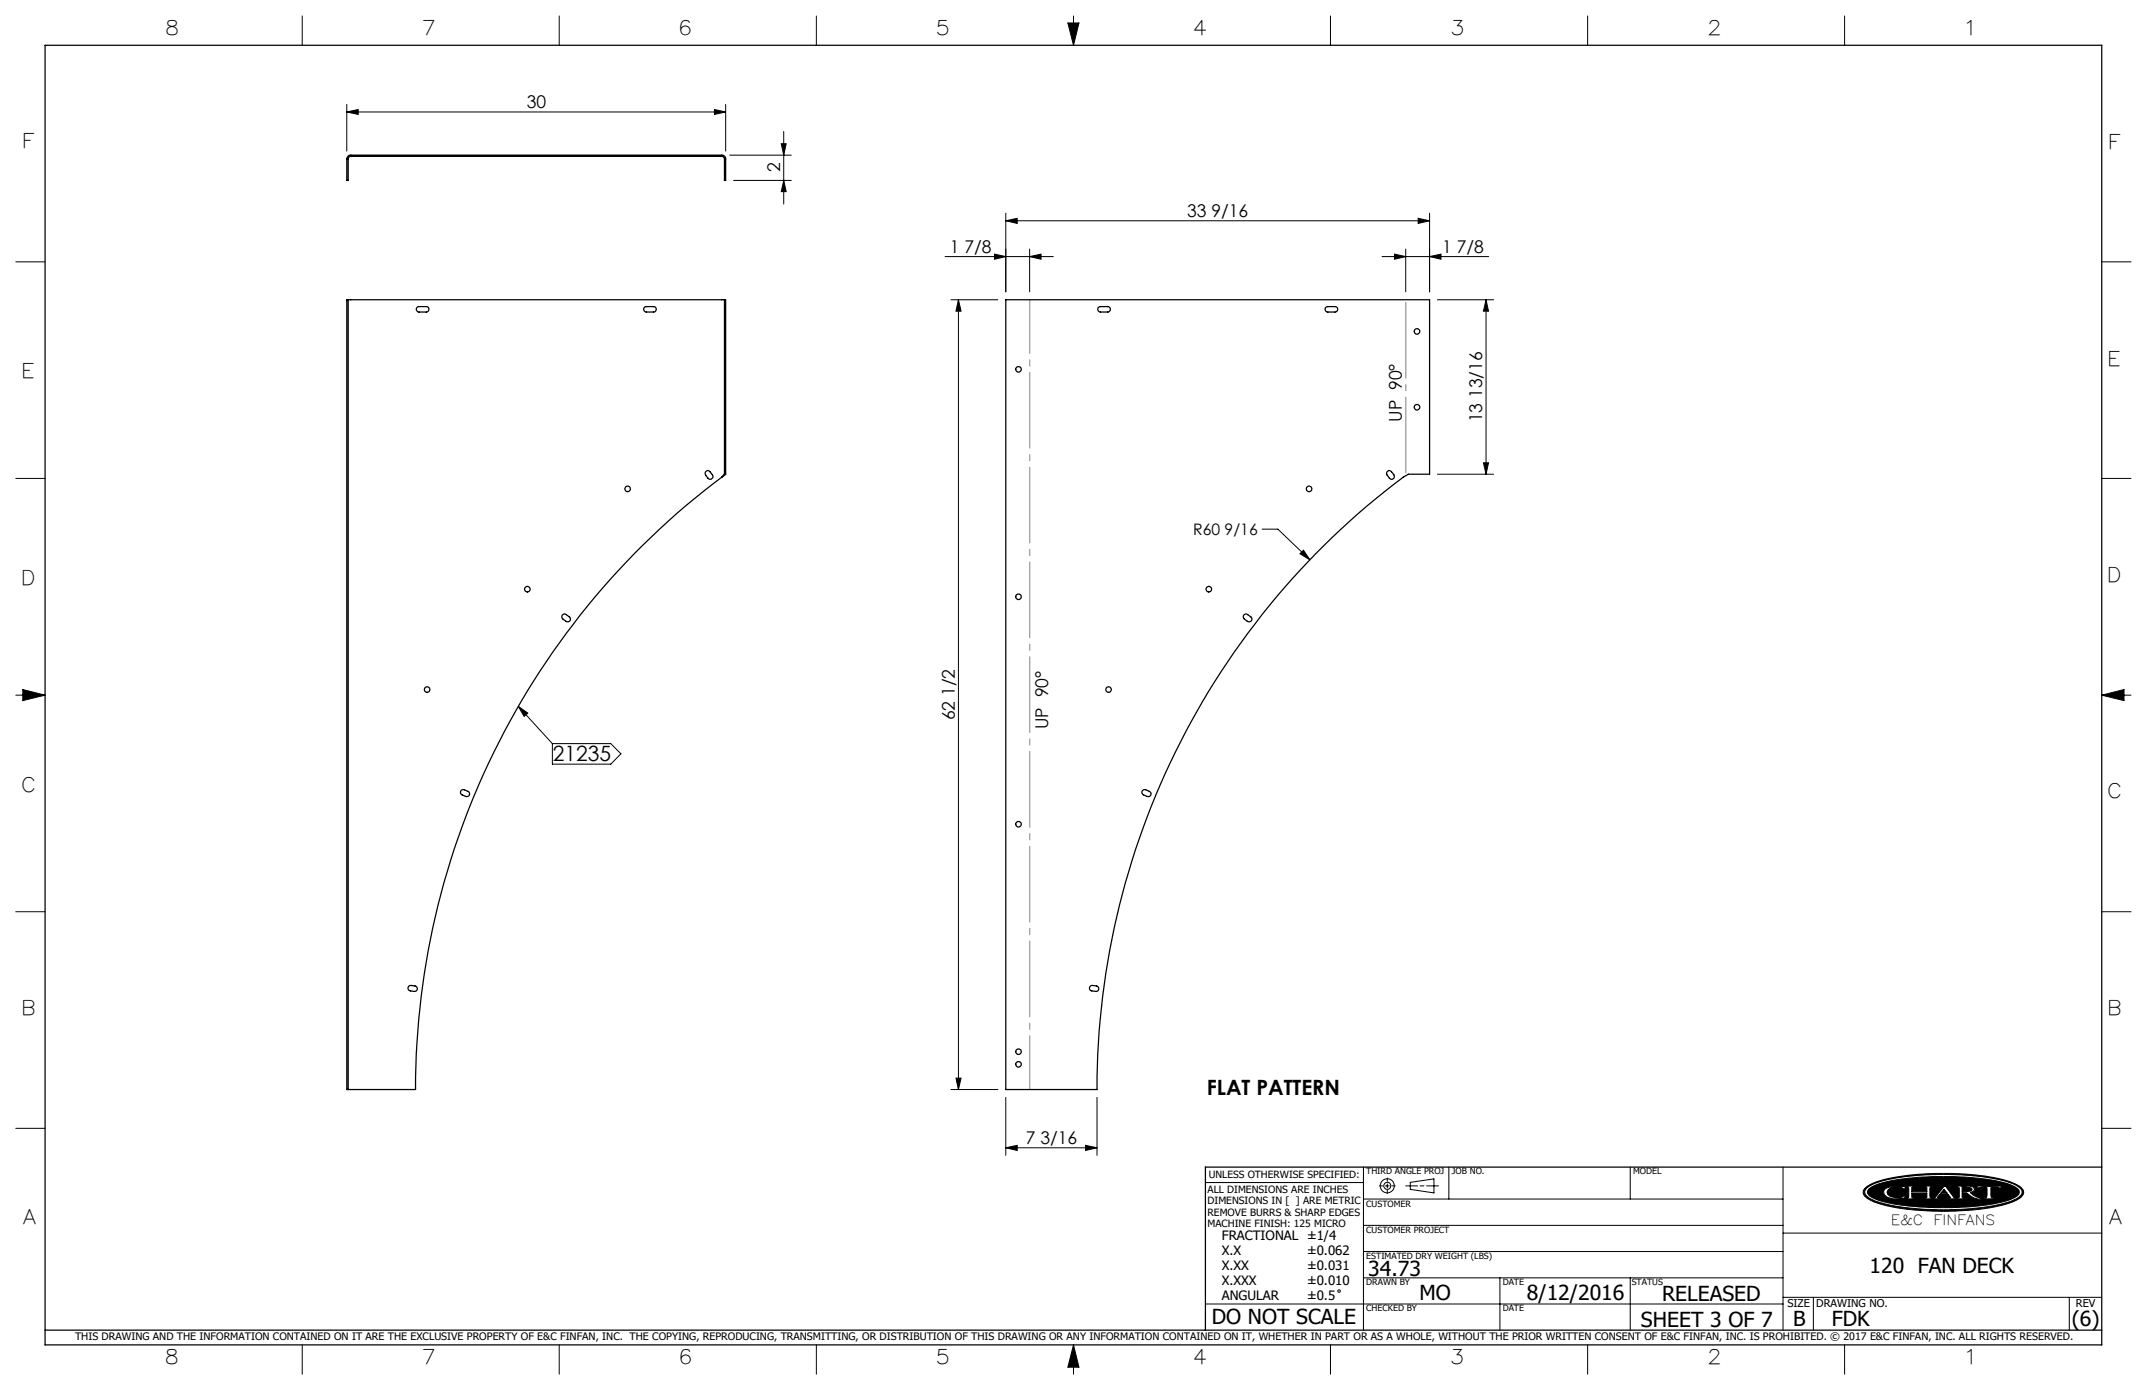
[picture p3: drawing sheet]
<svg xmlns="http://www.w3.org/2000/svg" width="432mm" height="279mm" viewBox="0 0 432 279" stroke-linecap="round" stroke-linejoin="round" font-family="sans-serif">
<g fill="none" stroke="#000" stroke-width=".2">
<path d="M60.8 3.2v5.9M112.5 3.2v5.9M164.2 3.2v5.9M214.8 4.6h2.2l-1.1 4.5zM215.9 3.2v5.9M267.6 3.2v5.9M319.3 3.2v5.9M371 3.2v5.9M69.7 22.5l2.3-.5v1zM69.7 21v9.4M69.7 22.5h76.2M143.7 22l2.2 .5-2.2 .5z"/>
<path d="M145.9 21v9.4M146.8 31.2h12.3M147.5 36.3h11.6M157.1 28.9h1l-.5 2.3zM157.6 36.3l.5 2.2h-1zM157.6 26.4v14.6M3.2 52.6h5.9M190.1 51.6h21.7M200 51.1l2.3 .5-2.3 .5zM202.3 44.4l2.3-.5v1zM202.3 42.9v15.8M202.3 44.4h85.2"/>
<path d="M207.1 51.6l2.3-.5v1zM207.1 50.1v8.6M278 51.6h21.4M280.5 51.1l2.2 .5-2.2 .5zM282.7 50.1v8.6M285.2 43.9l2.3 .5-2.3 .5zM287.5 51.6l2.3-.5v1zM287.5 42.9v15.8M422.7 52.6h5.9M191.2 60.3h9.5M192.8 60.3l.5 2.2h-1zM192.8 60.3v158.7"/>
<path d="M289.1 60.3h11.3M298.9 60.3v35M298.9 60.3l.5 2.2h-1.1zM3.2 96.2h5.9M289.1 95.3h11.3M298.3 93h1.1l-.5 2.3zM422.7 96.2h5.9M253.8 106.4h3.2l6.5 6.1M262.1 110.6l1.4 1.9-2.1-1.2zM3.2 139.7h5.9M4.6 138.6l4.5 1.1-4.5 1.1zM422.7 139.7h5.9"/>
<path d="M422.7 139.7l4.5-1.1v2.2zM104.2 142l6.9 7.5M104.2 142l2 1.3-.8 .7zM111.1 149.5h11.7l2.1 2-2.1 2.1h-11.7zM3.2 183.3h5.9M422.7 183.3h5.9M191.2 219h9.5M192.3 216.7h1l-.5 2.3zM3.2 226.8h5.9M202.3 230.7l2.3-.5v1zM202.3 220.6v11.6M202.3 230.7h18.3"/>
<path d="M218.3 230.2l2.3 .5-2.3 .5zM220.6 220.6v11.6M242.4 237.7h31.8M274.2 234.6v32.8M277.4 238.4h.7M278.6 238.4h.8M279 236.8v.7M279 238v.8M279 239.3v.6M279.9 238.4h.7M282.7 238.4h2.4M283.6 237.7l4.8-.7v2.8l-4.8-.7z"/>
<path d="M285.6 238.4h.8M286.9 238.4h2.4M291.4 234.6v6.4M327.9 234.6v6.4M358.6 234.6v32.8M375.3 238.7a16.2 16.2 0 0 1 7.4-2.3 55.4 55.4 0 0 1 21.3 1.1l1.9 .8a1.36 1.36 0 0 1 1.1 1.1 1.36 1.36 0 0 1-.7 1.4 23 23 0 0 1-9.9 2.4l-.5 .1a53.3 53.3 0 0 1-18.2-1.4 4.1 4.1 0 0 1-3-2 1.17 1.17 0 0 1 .6-1.2zM375.4 238.9a12.3 12.3 0 0 1 6-2.1 59.4 59.4 0 0 1 22.1 .7 4.5 4.5 0 0 1 3.1 1.9 1.36 1.36 0 0 1-.9 1.5 27.8 27.8 0 0 1-10.4 2.1l-1.1 .1a48.8 48.8 0 0 1-17.3-1.8l-1.5-.9a.94 .94 0 0 1 0-1.5zM375.8 239a15.4 15.4 0 0 1 7.6-2.1l3.6-.3 3.3-.1a44.5 44.5 0 0 1 14.2 1.7l.8 .4a1.03 1.03 0 0 1 .8 1 1.03 1.03 0 0 1-.8 1 25.5 25.5 0 0 1-9.5 2l-5 .1a43.6 43.6 0 0 1-13.5-1.6l-1.3-.8a.79 .79 0 0 1-.2-1.3zM379 239.1a5 5 0 0 1 3.5-.6h.7l-.2 .6-.5-.4a3.4 3.4 0 0 0-2.8 .4l-.2 .5 .2 .5a3.1 3.1 0 0 0 2.8 .5l.4-.3h.3l-.2 .5-.7 .1a3.6 3.6 0 0 1-3.3-.8l-.2-.6zM383.5 238.4h1.6v.2l-.6 .1v.8h3v-.8l-.5-.1v-.2h1.5v.2l-.3 .1-.1 .4 .1 1.5v.1l.3 .1v.2h-1.5v-.2h.4l.1-.2v-.8h-3v.8l.1 .2h.5v.2h-1.6v-.2l.3-.1 .1-.1v-1.5v-.4l-.4-.1zM391 239l.6 .9h-1.3zM391 238.4h.3l1.7 2.3 .5 .1v.2h-1.6v-.2l.4-.1-.5-.6h-1.7l-.5 .7h.6v.2h-1.5v-.2l.5-.1z"/>
<path d="M393.6 238.4h2.3l.9 .2 .3 .4-.2 .5-.7 .2 1.2 .9 1.1 .2v.2a4.2 4.2 0 0 1-2.9-1.1l-1-.1v.9l.6 .1v.2h-1.6v-.2h.3l.2-.2v-1.8l-.5-.2zM394.6 238.6h.9l.9 .2 .2 .3-.2 .3-1.8 .1zM397.9 238.3l1 .2 3.7-.1-.3 .5h-.2l-.1-.2h-1.6l.1 1.9 .6 .2v.2h-2.2v-.2l.7-.2v-1.8l-1.6-.1-.2 .2h-.3zM402.1 238.9h.1M422.7 226.8h5.9M274.2 256.9h84.4M274.2 251.6h84.4M274.2 246.3h84.4M274.2 241h84.4M301.7 256.9v10.5M327.9 256.9v10.5M358.6 247.9h64.1"/>
<path d="M60.8 270.3v5.9M112.5 270.3v5.9M164.2 270.3v5.9M215.9 270.3v5.9M215.9 270.3l1.1 4.5h-2.2zM242.4 262.1h116.2M267.6 270.3v5.9M319.3 270.3v5.9M358.6 260.8h64.1M364.7 260.8v6.6M371 270.3v5.9M416.2 260.8v6.6"/>
<circle cx="279" cy="238.4" r=".71"/>
<circle cx="279" cy="238.4" r="1.41"/>
<circle cx="269.3" cy="259.5" r=".25"/>
</g>
<g fill="none" stroke="#000" stroke-width=".25">
<path d="M9.1 9.1h413.6v261.2h-413.6zM70 31.4l.4-.2h74.8a.73 .73 0 0 1 .7 .8v4.3h-.2v-4.4l-.4-.5h-74.7a.49 .49 0 0 0-.6 .6v4.3h-.3v-4.3zM70 60.3h75.7M70 60.3h-.3v158.7h.3M70 60.3v158.7M83.9 61.8l.2-.2h1.6a.55 .55 0 0 1 .6 .6 .55 .55 0 0 1-.6 .5h-1.4a.57 .57 0 0 1-.5-.3 .57 .57 0 0 1 .1-.6zM129.6 61.8l.3-.2h1.5a.55 .55 0 0 1 .6 .6 .55 .55 0 0 1-.6 .5h-1.4a.57 .57 0 0 1-.5-.3 .57 .57 0 0 1 .1-.6zM145.7 60.3h.2v35M145.7 60.3v35M202.3 60.3h85.2v35h-4.3l-1 .6a153.9 153.9 0 0 0-61.6 123.1h-18.3zM220.9 61.8l.3-.2h1.6a.55 .55 0 0 1 .5 .6 .55 .55 0 0 1-.5 .5h-1.5a.55 .55 0 0 1-.5-.3 .55 .55 0 0 1 .1-.6zM266.7 61.8l.2-.2h1.6a.55 .55 0 0 1 .5 .6 .55 .55 0 0 1-.5 .5h-1.4a.55 .55 0 0 1-.6-.3 .55 .55 0 0 1 .2-.6z"/>
<path d="M141.9 94.8l.5-.2 .9 .8a.57 .57 0 0 1-.1 .8 .57 .57 0 0 1-.8-.1l-.5-.7zM145.2 95.9a153.9 153.9 0 0 0-61.6 123.1h-13.6M145.7 95.3l-.5 .6M145.7 95.3h.2M145.9 95.3l-.7 .6M279.1 94.7l.2-.1 .5 .1 .5 .7a.57 .57 0 0 1-.1 .8 .57 .57 0 0 1-.8-.1l-.5-.9zM113.1 123.6l.5-.2 .9 .6a.56 .56 0 0 1 .1 .8 .56 .56 0 0 1-.8 .1l-.7-.6-.1-.3zM250.2 123.6l.4-.2 1 .6a.56 .56 0 0 1 .1 .8 .56 .56 0 0 1-.8 .1l-.7-.6-.2-.3zM92.7 158.9l.5-.2 .9 .4a.55 .55 0 0 1 .3 .7 .55 .55 0 0 1-.7 .3l-1-.5-.1-.3zM229.8 158.9l.5-.2 .8 .4a.55 .55 0 0 1 .3 .7 .55 .55 0 0 1-.7 .3l-.9-.5-.1-.3zM82.2 198.3l.3-.2 1 .1a.55 .55 0 0 1 .4 .6 .55 .55 0 0 1-.6 .5l-.8-.1a.55 .55 0 0 1-.3-.9zM219.3 198.2l.3-.1 .9 .1a.55 .55 0 0 1 .5 .6 .55 .55 0 0 1-.6 .5l-.8-.1a.55 .55 0 0 1-.5-.4 .55 .55 0 0 1 .2-.6z"/>
<path d="M422.7 234.6h-180.3v32.8M9.1 267.4h413.6"/>
<circle cx="204.8" cy="74.2" r=".55"/>
<circle cx="285" cy="66.6" r=".55"/>
<circle cx="126.2" cy="98.3" r=".55"/>
<circle cx="263.3" cy="98.3" r=".56"/>
<circle cx="285" cy="81.9" r=".55"/>
<circle cx="106.1" cy="118.4" r=".56"/>
<circle cx="204.8" cy="120" r=".55"/>
<circle cx="243.1" cy="118.4" r=".56"/>
<circle cx="85.9" cy="138.6" r=".57"/>
<circle cx="222.9" cy="138.6" r=".56"/>
<circle cx="204.8" cy="165.7" r=".55"/>
<circle cx="204.8" cy="211.4" r=".55"/>
<circle cx="204.8" cy="213.9" r=".55"/>
</g>
<g fill="#000">
<path d="M383.5 238.4v.2h.3l.1 .2v1.8l-.1 .1-.3 .1v.2h1.6v-.2h-.5l-.1-.2v-.8h3v.9l-.5 .1v.2h1.5v-.2l-.3-.1-.1-.2v-1.6l.1-.3h.3v-.2h-1.5v.2l.5 .1v.8h-3v-.8l.6-.1v-.2zM391 238.4l-1.8 2.3-.5 .1v.2h1.5v-.2h-.6l.5-.7h1.7l.5 .6-.4 .1v.2h1.6v-.2l-.5-.1-1.7-2.3zM393.6 238.4v.2l.5 .2v1.8l-.2 .2h-.3v.2h1.6v-.2l-.6-.1v-.9l1 .1a3.7 3.7 0 0 0 2.9 1.1v-.2a3.4 3.4 0 0 1-2.3-1.1 .68 .68 0 0 0 .8-.2 .68 .68 0 0 0 0-.8l-.7-.3zM397.9 238.3l-.4 .6h.3l.2-.2 1.6 .1v1.8l-.2 .2h-.5v.2h2.2v-.2h-.5l-.2-.3v-1.7l1.6-.1 .1 .2h.2l.3-.5-4 .1zM375.8 239a13.3 13.3 0 0 1 6.5-2l2.7-.3 3.8-.2 7.5 .2a24.3 24.3 0 0 1 9.1 2 1.01 1.01 0 0 1 .7 .9 1.01 1.01 0 0 1-.7 1 21.9 21.9 0 0 1-8.6 1.9l-3.9 .2h-4.1l-3.8-.2a21.2 21.2 0 0 1-8.8-2l-.4-.3-.2-.5zM379.1 239a1.04 1.04 0 0 0 .7 1.7 7 7 0 0 0 3.2 .1l.2-.5h-.3l-.5 .4a2.56 2.56 0 0 1-2.8-.8 1.28 1.28 0 0 1 1.4-1.3h.2a1.49 1.49 0 0 1 1.4 .2l.4 .3 .2-.6h-.6a4.7 4.7 0 0 0-3.5 .5zM375.3 238.7a17.5 17.5 0 0 1 7.8-2.4l5.1-.4h4.8a34.5 34.5 0 0 1 12.5 2.2l.4 .2a1.36 1.36 0 0 1 .9 2 9.1 9.1 0 0 1-5.1 2.2l-.4 .1a58.1 58.1 0 0 1-23.1-.6 5.6 5.6 0 0 1-3.4-1.9v-.8zM375.3 238.9a1.14 1.14 0 0 0 .6 1.9 24 24 0 0 0 9.3 2.1l4.6 .3 3.7-.1a33.7 33.7 0 0 0 11.9-2.1l.4-.2a1.19 1.19 0 0 0 .9-1.2 1.19 1.19 0 0 0-.9-1.1 21.6 21.6 0 0 0-8.8-2.1l-5.1-.3-4.7 .1a30.2 30.2 0 0 0-11.1 2.1z" fill-rule="evenodd"/>
<path d="M215.9 270.3l-1.1 4.5h2.2zM214.8 4.6h2.2l-1.1 4.5zM4.6 138.6l4.5 1.1-4.5 1.1zM422.7 139.7l4.5-1.1v2.2zM391 239l-.7 .9h1.3zM394.6 238.6v.9l1.7-.1a.38 .38 0 0 0 .3-.4 .38 .38 0 0 0-.5-.3z" fill-rule="evenodd"/>
</g>
<path d="M282.7 60.2v35.4" fill="none" stroke="#808080" stroke-width=".2" stroke-dasharray="15.2 1.3 1.3 1.3" stroke-dashoffset="-.5"/>
<path d="M207.1 219v-158.8" fill="none" stroke="#808080" stroke-width=".2" stroke-dasharray="15.2 1.3 1.3 1.3" stroke-dashoffset="4.4"/>
<g fill="#000">
<path d="M262.1 110.6l1.4 1.9-2.1-1.2zM104.2 142l2 1.3-.8 .7z"/>
<path d="M143.7 22l2.2 .5-2.2 .5zM69.7 22.5l2.3-.5v1z"/>
<path d="M157.1 28.9h1l-.5 2.3zM157.6 36.3l.5 2.2h-1z"/>
<path d="M207.1 51.6l2.3-.5v1zM200 51.1l2.3 .5-2.3 .5z"/>
<path d="M280.5 51.1l2.2 .5-2.2 .5zM287.5 51.6l2.3-.5v1z"/>
<path d="M298.9 60.3l.5 2.2h-1.1zM298.3 93h1.1l-.5 2.3z"/>
<path d="M192.3 216.7h1l-.5 2.3zM192.8 60.3l.5 2.2h-1z"/>
<path d="M202.3 230.7l2.3-.5v1zM218.3 230.2l2.3 .5-2.3 .5zM202.3 44.4l2.3-.5v1zM285.2 43.9l2.3 .5-2.3 .5z"/>
</g>
<g font-size="4.2">
<text x="111.2" y="153">21235</text>
<text x="242.7" y="220">FLAT PATTERN</text>
<text x="275.2" y="256.5">34.73</text>
<text x="376" y="255.9">120 FAN DECK</text>
<text x="285.5" y="261.4">MO</text>
<text x="307.1" y="261.3">8/12/2016</text>
<text x="334.3" y="261.6">RELEASED</text>
<text x="243.7" y="266.1">DO NOT SCALE</text>
<text x="330" y="266.7">SHEET 3 OF 7</text>
<text x="360.6" y="266.5">B</text>
<text x="368.4" y="266.6">FDK</text>
<text x="416.7" y="266.5">(6)</text>
</g>
<g font-size="4">
<text x="33.6" y="7.1">8</text>
<text x="85.2" y="7.1">7</text>
<text x="137" y="7.1">6</text>
<text x="188.6" y="7.1">5</text>
<text x="240.3" y="7.1">4</text>
<text x="292.1" y="7.1">3</text>
<text x="343.8" y="7.1">2</text>
<text x="395.7" y="7.1">1</text>
<text x="4.9" y="29.8">F</text>
<text x="424.5" y="29.9">F</text>
<text x="4.8" y="76">E</text>
<text x="424.3" y="73.5">E</text>
<text x="4.7" y="117.7">D</text>
<text x="424.2" y="116.9">D</text>
<text x="4.7" y="159.3">C</text>
<text x="424.2" y="160.4">C</text>
<text x="4.8" y="204">B</text>
<text x="424.3" y="204">B</text>
<text x="4.8" y="246.1">A</text>
<text x="424.3" y="246">A</text>
<text x="33.6" y="274.3">8</text>
<text x="85.2" y="274.3">7</text>
<text x="137" y="274.3">6</text>
<text x="188.6" y="274.3">5</text>
<text x="240.3" y="274.3">4</text>
<text x="292.1" y="274.3">3</text>
<text x="343.8" y="274.3">2</text>
<text x="395.8" y="274.3">1</text>
</g>
<g font-size="3.5">
<text x="105.9" y="21.7">30</text>
<text x="156.9" y="34.7" transform="rotate(-90 156.9 34.7)">2</text>
<text x="238.8" y="43.6">33 9/16</text>
<text x="191.1" y="50.8">1 7/8</text>
<text x="290.1" y="50.8">1 7/8</text>
<text x="282" y="84.7" transform="rotate(-90 282 84.7)">UP 90°</text>
<text x="298.1" y="84.9" transform="rotate(-90 298.1 84.9)">13 13/16</text>
<text x="192" y="144.8" transform="rotate(-90 192 144.8)">62 1/2</text>
<text x="210.8" y="146.5" transform="rotate(-90 210.8 146.5)">UP 90°</text>
<text x="206.3" y="229.9">7 3/16</text>
</g>
<text font-size="3.2" x="240" y="107.5">R60 9/16</text>
<g font-size="2.8">
<text x="380.3" y="246.2">E&amp;C</text>
<text x="388.9" y="246.2">FINFANS</text>
</g>
<g font-size="2.6">
<text x="245.7" y="249.3">FRACTIONAL ±1/4</text>
<text x="245.7" y="252.3">X.X</text>
<text x="245.7" y="255.3">X.XX</text>
<text x="262.9" y="252.3">±0.062</text>
<text x="262.9" y="255.3">±0.031</text>
<text x="245.7" y="258.3">X.XXX</text>
<text x="245.7" y="261.3">ANGULAR</text>
<text x="262.9" y="258.3">±0.010</text>
<text x="262.9" y="261.3">±0.5</text>
</g>
<g font-size="2.2">
<text x="359.5" y="262.8">SIZE</text>
<text x="365.3" y="262.7">DRAWING NO.</text>
<text x="417.5" y="262.8">REV</text>
</g>
<text font-size="2.1" x="15.1" y="269.4">THIS DRAWING AND THE INFORMATION CONTAINED ON IT ARE THE EXCLUSIVE PROPERTY OF E&amp;C FINFAN, INC. THE COPYING, REPRODUCING, TRANSMITTING, OR DISTRIBUTION OF THIS DRAWING OR ANY INFORMATION CONTAINED ON IT, WHETHER IN PART OR AS A WHOLE, WITHOUT THE PRIOR WRITTEN CONSENT OF E&amp;C FINFAN, INC. IS PROHIBITED. © 2017 E&amp;C FINFAN, INC. ALL RIGHTS RESERVED.</text>
<g font-size="2">
<text x="242.9" y="239.8">ALL DIMENSIONS ARE INCHES</text>
<text x="243.1" y="236.8">UNLESS OTHERWISE SPECIFIED:</text>
<text x="242.9" y="242.1">DIMENSIONS IN [ ] ARE METRIC</text>
<text x="242.9" y="244.4">REMOVE BURRS &amp; SHARP EDGES</text>
<text x="242.9" y="246.7">MACHINE FINISH: 125 MICRO</text>
</g>
<g font-size="1.7">
<text x="274.8" y="236.1">THIRD ANGLE PROJ</text>
<text x="292" y="236.1">JOB NO.</text>
<text x="328.5" y="236.1">MODEL</text>
<text x="274.8" y="242.5">CUSTOMER</text>
<text x="274.8" y="247.8">CUSTOMER PROJECT</text>
<text x="274.8" y="253.1">ESTIMATED DRY WEIGHT (LBS)</text>
<text x="274.8" y="258.3">DRAWN BY</text>
<text x="274.8" y="263.6">CHECKED BY</text>
<text x="302.2" y="263.6">DATE</text>
<text x="302.2" y="258.3">DATE</text>
<text x="328.2" y="258.3">STATUS</text>
</g>
</svg>
